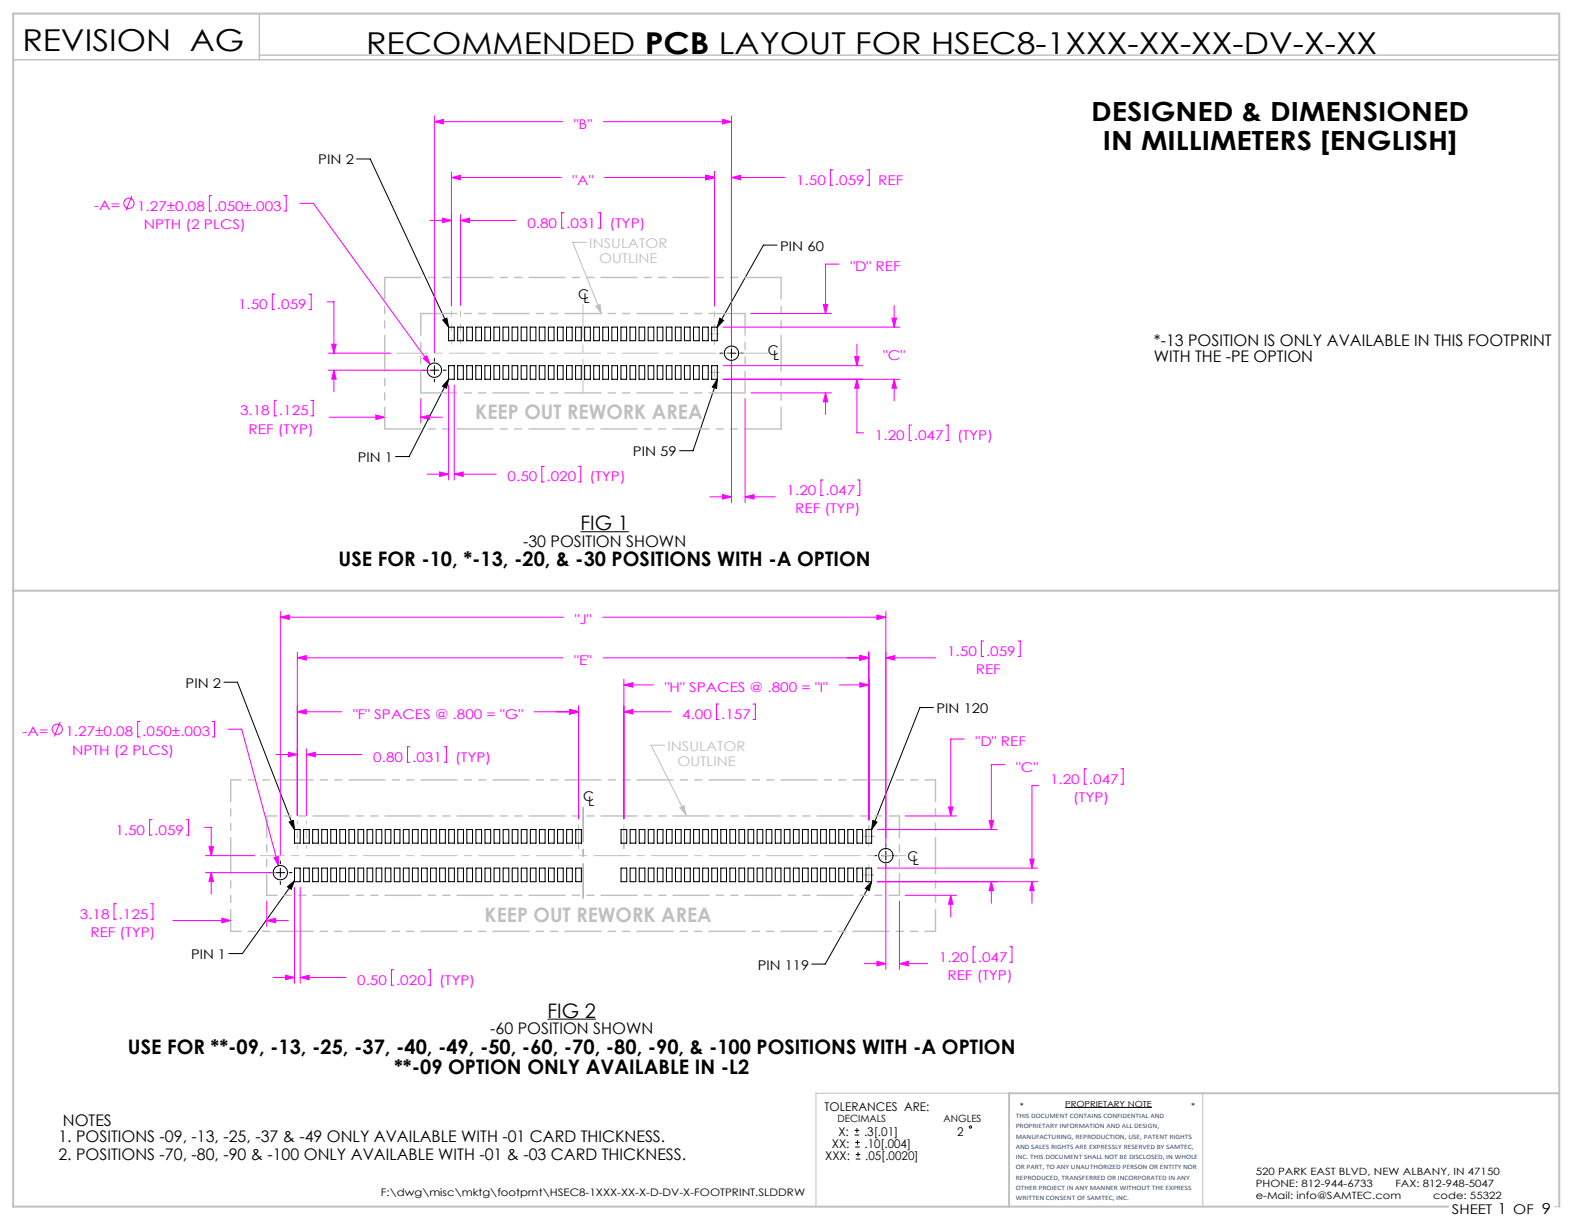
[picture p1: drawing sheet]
<svg xmlns="http://www.w3.org/2000/svg" width="279mm" height="216mm" viewBox="0 0 279 216" stroke-linecap="round" stroke-linejoin="round" font-family="sans-serif">
<g fill="none" stroke="#000" stroke-width=".18">
<path d="M62.9 28h2.4l13.8 29.7M78.1 56.4l.7-.3 .3 1.6zM127 56.1l.6 .4-1.1 1.2zM137.1 43.2h-2.4l-8.2 14.5M74.6 65.3h.5M75.8 65.3h1.6M76.6 63.2v.5M76.6 64.5v1.6M76.6 66.9v.5M78.2 65.3h.5M79.1 66.9l-6.9 13.6h-2.4M79.1 66.9l-.3 1.6-.7-.4z"/>
<path d="M126.5 66.9l-.1 1.6-.8-.2zM126.5 66.9l-4.2 12.6h-2.4M127 62.3h.5M128.2 62.3h1.6M129 60.2v.5M129 61.5v1.6M129 63.9v.5M130.6 62.3h.5M102.4 93.8h8.5M39.5 120.3h2.4l10 26M164.7 124.8h-2.4l-8.6 21.5M47.4 153.9h.5"/>
<path d="M48.7 153.9h1.5M49.4 151.9v.4M49.4 153.1v1.6M49.4 155.5v.5M50.7 156.4l1.2-1-.5 1.5zM51 145l.7-.3 .2 1.6zM51 153.9h.5M51.9 155.4l-9.1 12.8h-2.4M153.7 155.5l-8.1 14.6h-2.4M153.7 155.5l-.4 1.6-.7-.4zM154 144.7l.7 .3-1 1.3zM154.2 150.9h.5"/>
<path d="M155.5 150.9h1.5M156.3 148.9v.4M156.3 150.1v1.6M156.3 152.5v.5M157.8 150.9h.5M96.6 179.8h8.5M187.9 195.3h15.3"/>
</g>
<g fill="none" stroke="#c0c0c0" stroke-width=".18">
<path d="M103.4 42.7h-2.4l5.1 12.6M105.1 54l.7-.3 .3 1.6zM117.2 131.4h-2.4l6.2 12.3M102 145.4v4.3M110 145.4v4.3M119.9 142.5l.7-.4 .4 1.6zM152.3 147.5h2M152.3 154.3h1.8M153.2 145.6v3.7M153.2 152.5v3.7M143.9 192.8h34.1v20h-34.1zM212.2 192.8v20"/>
<path d="M274.2 212.8h.8"/>
</g>
<path d="M2.3 10.5h272.7M45.8 2.4v8.1M45.8 9.7h229.2" fill="none" stroke="#c0c0c0" stroke-width=".25"/>
<path d="M2.3 104.2h272.7M275 192.8h-97v20M255.5 212.8h-253.2v-210.4h272.7v210.4" fill="none" stroke="#c0c0c0" stroke-width=".35"/>
<g fill="none" stroke="#f0f" stroke-width=".18">
<path d="M23.3 34.6l-1.1 2.6M37.3 34.5h-.4v2.7h.4M50.1 34.5h.4v2.7h-.4M52.9 35.9h2.4l20.6 28.4M75.8 38.9h3.8M76.6 21.5l1.6-.4v.8zM76.6 20.4v41.8M76.6 21.5h22.6M78.1 38.5l1.5 .4-1.5 .4zM79.6 31.3l1.6-.4v.8zM79.6 30.3v23.6M79.6 31.3h19.4"/>
<path d="M81.2 38.9l1.6-.4v.8zM81.2 37.9v16M81.2 38.9h9.8M99.5 37.5h-.4v2.7h.4M105.5 37.5h.4v2.7h-.4M106.4 21.5h22.6M106.6 31.3h19.4M124.5 30.9l1.5 .4-1.5 .4zM126 30.3v23.7M127.5 21.1l1.5 .4-1.5 .4zM129 31.3l1.6-.4v.8zM129 20.4v40.9"/>
<path d="M129 31.3h9.4M146.9 29.9h-.4v2.8h.4M152.9 29.9h.4v2.8h-.4M48.4 51.9h-.4v2.7h.4M54.5 51.9h.4v2.7h-.4M57.7 53.2h1.2v9.1M127.5 57.7h31.2M132.4 55.3h14.2M145.2 53.7h.8l-.4 1.6zM148 46.6h-2.4v8.7M157.3 56.1h.8l-.4 1.6zM157.7 53.9v3.8"/>
<path d="M48.8 70.6h-.4v2.8h.4M54.8 70.6h.4v2.8h-.4M57.9 65.3h17.7M57.9 62.3h11M58.1 73.6h9.8M58.5 60.7h.8l-.4 1.6zM58.9 65.3l.4 1.6h-.8zM58.9 65.3v3.8M66.3 73.2l1.6 .4-1.6 .4zM74.2 73.6l1.6-.4v.8zM74.2 70.3v4.3M74.2 73.6h3.8"/>
<path d="M74.6 63.2l.7-.4 .6 1.5zM79.1 67.9v16.8M80.1 67.9v16.8M127.5 66.9h31.2M127.5 64.5h24.7M129 63.3v25.4M131.4 70.3v18.4M132.4 69.3h14.2M145.6 69.3v3.8M145.6 69.3l.4 1.6h-.8zM150.8 62.9h.7l-.3 1.6zM151.2 66.9l.3 1.6h-.7z"/>
<path d="M151.2 66.9v9.4h1.1M151.2 60.7v3.8M157.7 66.9l.4 1.6h-.8zM157.7 66.9v3.8M160.8 75h-.4v2.7h.4M166.8 75h.4v2.7h-.4M75.3 83.6h3.8M77.6 83.2l1.5 .4-1.5 .4zM80.1 83.6l1.6-.4v.8zM80.1 83.6h7.4M96 82.3h-.4v2.7h.4M102 82.3h.4v2.7h-.4"/>
<path d="M125.2 87.6h3.8M127.5 87.2l1.5 .4-1.5 .4zM131.4 87.6l1.6-.4v.8zM131.4 87.6h5.4M145.2 84.7h-.4v2.7h.4M151.3 84.7h.4v2.7h-.4M49.4 108.9l1.6-.4v.8zM49.4 107.9v43M49.4 108.9h50M52.4 116l1.6-.4v.8zM52.4 115v28.9M52.4 116h46.9"/>
<path d="M106.3 108.9h50M106.4 116h46.8M110 119.8v24.6M151.7 115.6l1.5 .4-1.5 .4zM153.2 115v29.6M154.7 108.5l1.6 .4-1.6 .4zM156.3 116h8.8M156.3 116l1.5-.4v.8zM156.3 107.9v42M173.5 113.1h-.4v2.7h.4M179.6 113.1h.4v2.7h-.4M10.6 127.3l-1 2.6"/>
<path d="M24.7 127.3h-.4v2.7h.4M37.4 127.3h.4v2.7h-.4M40.2 128.6h2.4l6.5 24.1M48.6 133.1h3.8M50.9 132.7l1.5 .4-1.5 .4zM52.4 125.6l1.6-.4v.7zM52.4 125.6h7.9M54 133.1l1.6-.4v.8zM54 132.1v11.7M54 133.1h9.8M72.3 131.7h-.4v2.8h.4M78.3 131.7h.4v2.8h-.4"/>
<path d="M94.2 125.6h7.8M100.5 125.2l1.5 .4-1.5 .3zM102 124.5v19.9M110 125.6h8.3M110 120.8h5.3M110 125.6l1.6-.4v.7zM110 120.8l1.6-.4v.8zM126.8 124.2h-.4v2.7h.4M132.8 124.2h.4v2.7h-.4M148 120.8h5.2M151.7 120.4l1.5 .4-1.5 .4zM170.1 130.4h-2.4v13.5"/>
<path d="M177.2 134.9h-2.3v11.4M183.2 138.6h-1.2v14.5M191.7 135.6h-.4v2.7h.4M197.7 135.6h.4v2.7h-.4M20.5 159.4h-.4v2.7h.4M26.6 159.4h.4v2.7h-.4M26.8 144.6h-.4v2.7h.4M32.8 144.6h.5v2.7h-.5M36.1 145.9h1.2v5M36.2 153.9h12.2M36.2 150.9h8.7M36.9 149.3h.8l-.4 1.6z"/>
<path d="M37.3 153.9l.4 1.6h-.8zM37.3 153.9v3.8M47.1 158.9v4.5M48.3 151.3l.8-.2v1.6zM51.9 156.5v16.9M52.9 156.5v16.9M154.8 146.3h21.1M154.8 155.5h28.2M154.8 153.1h28.2M156.3 151.9v19.1M158.7 158.9v12.1M159.7 143.9h9"/>
<path d="M159.7 157.9h9M167.3 142.3h.8l-.4 1.6zM167.7 157.9v3.8M167.7 157.9l.4 1.6h-.8zM174.5 144.7h.8l-.4 1.6zM174.9 155.5l.4 1.6h-.8zM174.9 155.5v3.8M181.6 151.5h.8l-.4 1.6zM182 155.5l.4 1.6h-.8zM182 155.5v3.8M30.5 162.4h10.2M39.1 162l1.6 .4-1.6 .4z"/>
<path d="M47.1 162.4l1.5-.4v.8zM47.1 162.4h3.8M48.1 172.4h3.8M50.4 172l1.5 .4-1.5 .4zM52.9 172.4l1.6-.4v.8zM52.9 172.4h8.1M69.5 171.1h-.5v2.7h.5M75.5 171.1h.4v2.7h-.4M152.4 170h3.9M154.7 169.6l1.6 .4-1.6 .4zM158.7 170h4.9M158.7 170l1.5-.4v.8z"/>
<path d="M172.1 167h-.5v2.7h.5M178.1 167h.4v2.7h-.4"/>
<circle cx="22.7" cy="35.9" r=".9"/>
<circle cx="10.1" cy="128.6" r=".9"/>
</g>
<path d="M102.8 142.4v16" fill="none" stroke="#808080" stroke-width=".18" stroke-dasharray="15.2 1.3 1.3 1.3" stroke-dashoffset="9.1"/>
<path d="M79.6 54.9v5.8M81.2 54.9v5.8M126 55v5.8" fill="none" stroke="#c0c0c0" stroke-width=".18" stroke-dasharray="15.2 1.3 1.3 1.3" stroke-dashoffset="14.2"/>
<path d="M126 63.8v4" fill="none" stroke="#c0c0c0" stroke-width=".18" stroke-dasharray="15.2 1.3 1.3 1.3" stroke-dashoffset="15.1"/>
<path d="M125.2 58.9h1.6M125.3 65.7h1.6" fill="none" stroke="#c0c0c0" stroke-width=".18" stroke-dasharray="15.2 1.3 1.3 1.3"/>
<path d="M52.4 144.9v4.8" fill="none" stroke="#c0c0c0" stroke-width=".18" stroke-dasharray="15.2 1.3 1.3 1.3" stroke-dashoffset="14.8"/>
<path d="M54 144.9v4.7" fill="none" stroke="#c0c0c0" stroke-width=".18" stroke-dasharray="15.2 1.3 1.3 1.3" stroke-dashoffset="14.7"/>
<path d="M69.9 62.3h65.7" fill="none" stroke="#c0c0c0" stroke-width=".18" stroke-dasharray="6.3 1.3 1.3 1.3" stroke-dashoffset=".9"/>
<path d="M102.8 53.7v15.6" fill="none" stroke="#c0c0c0" stroke-width=".18" stroke-dasharray="6.3 1.3 1.3 1.3" stroke-dashoffset=".4"/>
<path d="M45.9 150.9h113.8" fill="none" stroke="#c0c0c0" stroke-width=".18" stroke-dasharray="6.3 1.3 1.3 1.3" stroke-dashoffset="2.2"/>
<path d="M67.9 48.9h69.9M74.2 55.3h57.2M67.9 75.7h69.9M74.2 69.3h57.2" fill="none" stroke="#c0c0c0" stroke-width=".25" stroke-dasharray="6.3 1.3 1.3 1.3 1.3 1.3"/>
<path d="M67.9 48.9v26.8M74.2 55.3v14M131.4 55.3v14M137.8 48.9v26.8M40.7 137.6v26.7M165 137.6v26.7M47.1 143.9v14M158.7 143.9v14" fill="none" stroke="#c0c0c0" stroke-width=".25" stroke-dasharray="6.3 1.3 1.3 1.3 1.3 1.3" stroke-dashoffset="2.5"/>
<path d="M40.7 137.6h124.3M47.1 143.9h111.5M47.1 157.9h111.5M40.7 164.3h124.3" fill="none" stroke="#c0c0c0" stroke-width=".25" stroke-dasharray="6.3 1.3 1.3 1.3 1.3 1.3" stroke-dashoffset="4.5"/>
<path d="M79.1 66.9l-.3 1.6-.7-.4zM126.5 66.9l-.1 1.6-.8-.2zM78.1 56.4l.7-.3 .3 1.6zM127 56.1l.6 .4-1.1 1.2zM50.7 156.4l1.2-1-.5 1.5zM153.7 155.5l-.4 1.6-.7-.4zM51 145l.7-.3 .2 1.6zM154 144.7l.7 .3-1 1.3z" fill="#000"/>
<path d="M105.1 54l.7-.3 .3 1.6zM119.9 142.5l.7-.4 .4 1.6z" fill="#c0c0c0"/>
<g fill="#f0f">
<path d="M78.1 38.5l1.5 .4-1.5 .4zM81.2 38.9l1.6-.4v.8zM129 31.3l1.6-.4v.8zM124.5 30.9l1.5 .4-1.5 .4zM79.6 31.3l1.6-.4v.8zM124.5 30.9l1.5 .4-1.5 .4zM58.9 65.3l.4 1.6h-.8zM58.5 60.7h.8l-.4 1.6zM74.2 73.6l1.6-.4v.8zM66.3 73.2l1.6 .4-1.6 .4zM127.5 87.2l1.5 .4-1.5 .4zM131.4 87.6l1.6-.4v.8zM145.2 53.7h.8l-.4 1.6zM145.6 69.3l.4 1.6h-.8zM50.9 132.7l1.5 .4-1.5 .4zM54 133.1l1.6-.4v.8zM37.3 153.9l.4 1.6h-.8zM36.9 149.3h.8l-.4 1.6zM100.5 125.2l1.5 .4-1.5 .3zM110 125.6l1.6-.4v.7zM156.3 116l1.5-.4v.8zM151.7 115.6l1.5 .4-1.5 .4zM52.4 116l1.6-.4v.8zM151.7 115.6l1.5 .4-1.5 .4zM100.5 125.2l1.5 .4-1.5 .3zM52.4 125.6l1.6-.4v.7zM39.1 162l1.6 .4-1.6 .4zM47.1 162.4l1.5-.4v.8zM154.7 169.6l1.6 .4-1.6 .4zM158.7 170l1.5-.4v.8zM167.3 142.3h.8l-.4 1.6zM167.7 157.9l.4 1.6h-.8zM110 120.8l1.6-.4v.8zM151.7 120.4l1.5 .4-1.5 .4z"/>
<path d="M76.6 21.5l1.6-.4v.8zM127.5 21.1l1.5 .4-1.5 .4zM74.6 63.2l1.3 1.1-.6-1.5zM77.6 83.2l1.5 .4-1.5 .4zM80.1 83.6l1.6-.4v.8zM157.3 56.1h.8l-.4 1.6zM157.7 66.9l.4 1.6h-.8zM151.2 66.9l.3 1.6h-.7zM150.8 62.9h.7l-.3 1.6zM49.4 108.9l1.6-.4v.8zM154.7 108.5l1.6 .4-1.6 .4zM50.4 172l1.5 .4-1.5 .4zM52.9 172.4l1.6-.4v.8zM48.3 151.3l.8 1.4v-1.6zM174.5 144.7h.8l-.4 1.6zM174.9 155.5l.4 1.6h-.8zM182 155.5l.4 1.6h-.8zM181.6 151.5h.8l-.4 1.6z"/>
</g>
<g fill="none" stroke="#000" stroke-width=".18">
<path d="M79.1 57.7h1v2.4h-1zM80.7 57.7h1v2.4h-1zM82.3 57.7h1v2.4h-1zM83.9 57.7h1v2.4h-1zM85.5 57.7h1v2.4h-1zM87.1 57.7h1v2.4h-1zM88.7 57.7h1v2.4h-1zM90.3 57.7h1v2.4h-1zM91.9 57.7h1v2.4h-1zM93.5 57.7h1v2.4h-1zM95.1 57.7h1v2.4h-1zM96.7 57.7h1v2.4h-1z"/>
<path d="M98.3 57.7h1v2.4h-1zM99.9 57.7h1v2.4h-1zM101.5 57.7h1v2.4h-1zM103.1 57.7h1v2.4h-1zM104.7 57.7h1v2.4h-1zM106.3 57.7h1v2.4h-1zM107.9 57.7h1v2.4h-1zM109.5 57.7h1v2.4h-1zM111.1 57.7h1v2.4h-1zM112.7 57.7h1v2.4h-1zM114.3 57.7h1v2.4h-1zM115.9 57.7h1v2.4h-1z"/>
<path d="M117.5 57.7h1v2.4h-1zM119.1 57.7h1v2.4h-1zM120.7 57.7h1v2.4h-1zM122.3 57.7h1v2.4h-1zM123.9 57.7h1v2.4h-1zM125.5 57.7h1v2.4h-1zM79.1 64.5h1v2.4h-1zM80.7 64.5h1v2.4h-1zM82.3 64.5h1v2.4h-1zM83.9 64.5h1v2.4h-1zM85.5 64.5h1v2.4h-1zM87.1 64.5h1v2.4h-1z"/>
<path d="M88.7 64.5h1v2.4h-1zM90.3 64.5h1v2.4h-1zM91.9 64.5h1v2.4h-1zM93.5 64.5h1v2.4h-1zM95.1 64.5h1v2.4h-1zM96.7 64.5h1v2.4h-1zM98.3 64.5h1v2.4h-1zM99.9 64.5h1v2.4h-1zM101.5 64.5h1v2.4h-1zM103.1 64.5h1v2.4h-1zM104.7 64.5h1v2.4h-1zM106.3 64.5h1v2.4h-1z"/>
<path d="M107.9 64.5h1v2.4h-1zM109.5 64.5h1v2.4h-1zM111.1 64.5h1v2.4h-1zM112.7 64.5h1v2.4h-1zM114.3 64.5h1v2.4h-1zM115.9 64.5h1v2.4h-1zM117.5 64.5h1v2.4h-1zM119.1 64.5h1v2.4h-1zM120.7 64.5h1v2.4h-1zM122.3 64.5h1v2.4h-1zM123.9 64.5h1v2.4h-1zM125.5 64.5h1v2.4h-1z"/>
<path d="M51.9 153.1h1v2.4h-1zM51.9 146.3h1v2.4h-1zM53.5 153.1h1v2.4h-1zM53.5 146.3h1v2.4h-1zM55.1 153.1h1v2.4h-1zM55.1 146.3h1v2.4h-1zM56.7 153.1h1v2.4h-1zM56.7 146.3h1v2.4h-1zM58.3 153.1h1v2.4h-1zM58.3 146.3h1v2.4h-1zM59.9 153.1h1v2.4h-1zM59.9 146.3h1v2.4h-1z"/>
<path d="M61.5 153.1h1v2.4h-1zM61.5 146.3h1v2.4h-1zM63.1 153.1h1v2.4h-1zM63.1 146.3h1v2.4h-1zM64.7 153.1h1v2.4h-1zM64.7 146.3h1v2.4h-1zM66.3 153.1h1v2.4h-1zM66.3 146.3h1v2.4h-1zM67.9 153.1h1v2.4h-1zM67.9 146.3h1v2.4h-1zM69.5 153.1h1v2.4h-1zM69.5 146.3h1v2.4h-1z"/>
<path d="M71.1 153.1h1v2.4h-1zM71.1 146.3h1v2.4h-1zM72.7 153.1h1v2.4h-1zM72.7 146.3h1v2.4h-1zM74.3 153.1h1v2.4h-1zM74.3 146.3h1v2.4h-1zM75.9 153.1h1v2.4h-1zM75.9 146.3h1v2.4h-1zM77.5 153.1h1v2.4h-1zM77.5 146.3h1v2.4h-1zM79.1 153.1h1v2.4h-1zM79.1 146.3h1v2.4h-1z"/>
<path d="M80.7 146.3h1v2.4h-1zM80.7 153.1h1v2.4h-1zM82.3 146.3h1v2.4h-1zM82.3 153.1h1v2.4h-1zM83.9 146.3h1v2.4h-1zM83.9 153.1h1v2.4h-1zM85.5 153.1h1v2.4h-1zM85.5 146.3h1v2.4h-1zM87.1 146.3h1v2.4h-1zM87.1 153.1h1v2.4h-1zM88.7 146.3h1v2.4h-1zM88.7 153.1h1v2.4h-1z"/>
<path d="M90.3 153.1h1v2.4h-1zM90.3 146.3h1v2.4h-1zM91.9 146.3h1v2.4h-1zM91.9 153.1h1v2.4h-1zM93.5 146.3h1v2.4h-1zM93.5 153.1h1v2.4h-1zM95.1 146.3h1v2.4h-1zM95.1 153.1h1v2.4h-1zM96.7 153.1h1v2.4h-1zM96.7 146.3h1v2.4h-1zM98.3 146.3h1v2.4h-1zM98.3 153.1h1v2.4h-1z"/>
<path d="M99.9 146.3h1v2.4h-1zM99.9 153.1h1v2.4h-1zM101.5 153.1h1v2.4h-1zM101.5 146.3h1v2.4h-1zM109.5 146.3h1v2.4h-1zM109.5 153.1h1v2.4h-1zM111.1 146.3h1v2.4h-1zM111.1 153.1h1v2.4h-1zM112.7 146.3h1v2.4h-1zM112.7 153.1h1v2.4h-1zM114.3 146.3h1v2.4h-1zM114.3 153.1h1v2.4h-1z"/>
<path d="M115.9 146.3h1v2.4h-1zM115.9 153.1h1v2.4h-1zM117.5 146.3h1v2.4h-1zM117.5 153.1h1v2.4h-1zM119.1 153.1h1v2.4h-1zM119.1 146.3h1v2.4h-1zM120.7 146.3h1v2.4h-1zM120.7 153.1h1v2.4h-1zM122.3 146.3h1v2.4h-1zM122.3 153.1h1v2.4h-1zM123.9 146.3h1v2.4h-1zM123.9 153.1h1v2.4h-1z"/>
<path d="M125.5 146.3h1v2.4h-1zM125.5 153.1h1v2.4h-1zM127.1 153.1h1v2.4h-1zM127.1 146.3h1v2.4h-1zM128.7 153.1h1v2.4h-1zM128.7 146.3h1v2.4h-1zM130.3 153.1h1v2.4h-1zM130.3 146.3h1v2.4h-1zM131.9 153.1h1v2.4h-1zM131.9 146.3h1v2.4h-1zM133.5 153.1h1v2.4h-1zM133.5 146.3h1v2.4h-1z"/>
<path d="M135.1 153.1h1v2.4h-1zM135.1 146.3h1v2.4h-1zM136.7 153.1h1v2.4h-1zM136.7 146.3h1v2.4h-1zM138.3 153.1h1v2.4h-1zM138.3 146.3h1v2.4h-1zM139.9 153.1h1v2.4h-1zM139.9 146.3h1v2.4h-1zM141.5 153.1h1v2.4h-1zM141.5 146.3h1v2.4h-1zM143.1 153.1h1v2.4h-1zM143.1 146.3h1v2.4h-1z"/>
<path d="M144.7 153.1h1v2.4h-1zM144.7 146.3h1v2.4h-1zM146.3 153.1h1v2.4h-1zM146.3 146.3h1v2.4h-1zM147.9 153.1h1v2.4h-1zM147.9 146.3h1v2.4h-1zM149.5 153.1h1v2.4h-1zM149.5 146.3h1v2.4h-1zM151.1 153.1h1v2.4h-1zM151.1 146.3h1v2.4h-1zM152.7 146.3h1v2.4h-1zM152.7 153.1h1v2.4h-1z"/>
<path d="M150.7 199.4h.9M151.2 199v.8M150.7 200.2h.9M150.8 202.3h.9M150.8 201.5h.9M150.9 204.4h.9M150.9 203.6h.9M151.3 201.1v.8M151.4 203.2v.8"/>
<circle cx="76.6" cy="65.3" r="1.27"/>
<circle cx="129" cy="62.3" r="1.27"/>
<circle cx="49.4" cy="153.9" r="1.27"/>
<circle cx="156.3" cy="150.9" r="1.27"/>
<circle cx="171.2" cy="198.8" r=".2"/>
</g>
<g font-size="5.3">
<text x="3.9" y="8.9">REVISION AG</text>
<text x="64.6" y="9.5">RECOMMENDED PCB LAYOUT FOR HSEC8-1XXX-XX-XX-DV-X-XX</text>
</g>
<g font-size="4.7">
<text x="192.5" y="21.3">DESIGNED &amp; DIMENSIONED</text>
<text x="194.5" y="26.4">IN MILLIMETERS [ENGLISH]</text>
</g>
<g font-size="3.5" fill="#c0c0c0">
<text x="83.8" y="73.9">KEEP OUT REWORK AREA</text>
<text x="85.5" y="162.7">KEEP OUT REWORK AREA</text>
</g>
<g font-size="3.5">
<text x="102.4" y="93.5">FIG 1</text>
<text x="59.7" y="99.9">USE FOR -10, *-13, -20, &amp; -30 POSITIONS WITH -A OPTION</text>
<text x="96.6" y="179.5">FIG 2</text>
<text x="22.6" y="185.9">USE FOR **-09, -13, -25, -37, -40, -49, -50, -60, -70, -80, -90, &amp; -100 POSITIONS WITH -A OPTION</text>
<text x="69.5" y="189.4">**-09 OPTION ONLY AVAILABLE IN -L2</text>
</g>
<g font-size="2.8">
<text x="203.5" y="60.9">*-13 POSITION IS ONLY AVAILABLE IN THIS FOOTPRINT</text>
<text x="203.5" y="63.8">WITH THE -PE OPTION</text>
<text x="92.3" y="96.5">-30 POSITION SHOWN</text>
<text x="86.5" y="182.4">-60 POSITION SHOWN</text>
<text x="10.3" y="201.4">1. POSITIONS -09, -13, -25, -37 &amp; -49 ONLY AVAILABLE WITH -01 CARD THICKNESS.</text>
<text x="11.1" y="198.6">NOTES</text>
<text x="10.3" y="204.5">2. POSITIONS -70, -80, -90 &amp; -100 ONLY AVAILABLE WITH -01 &amp; -03 CARD THICKNESS.</text>
</g>
<g font-size="2.4" fill="#f0f">
<text x="101.2" y="22.7">&quot;B&quot;</text>
<text x="101" y="32.6">&quot;A&quot;</text>
<text x="140.4" y="32.6">1.50</text>
<text x="147.3" y="32.6">.059</text>
<text x="154.9" y="32.6">REF</text>
<text x="16.6" y="37.1">-A=</text>
<text x="24.2" y="37.1">1.27±0.08</text>
<text x="25.4" y="40.4">NPTH (2 PLCS)</text>
<text x="37.7" y="37.1">.050±.003</text>
<text x="93" y="40.2">0.80</text>
<text x="99.9" y="40.2">.031</text>
<text x="107.5" y="40.2">(TYP)</text>
<text x="150" y="47.9">&quot;D&quot; REF</text>
<text x="42" y="54.5">1.50</text>
<text x="48.8" y="54.5">.059</text>
<text x="155.8" y="63.6">&quot;C&quot;</text>
<text x="42.3" y="73.3">3.18</text>
<text x="43.8" y="76.5">REF (TYP)</text>
<text x="49.2" y="73.3">.125</text>
<text x="154.3" y="77.6">1.20</text>
<text x="161.2" y="77.6">.047</text>
<text x="168.8" y="77.6">(TYP)</text>
<text x="89.5" y="84.9">0.50</text>
<text x="96.4" y="84.9">.020</text>
<text x="104" y="84.9">(TYP)</text>
<text x="138.7" y="87.3">1.20</text>
<text x="145.6" y="87.3">.047</text>
<text x="140.3" y="90.5">REF (TYP)</text>
<text x="101.4" y="110.1">&quot;J&quot;</text>
<text x="101.3" y="117.3">&quot;E&quot;</text>
<text x="167.1" y="115.7">1.50</text>
<text x="172.1" y="118.9">REF</text>
<text x="173.9" y="115.7">.059</text>
<text x="117.3" y="122.1">&quot;H&quot; SPACES @ .800 = &quot;I&quot;</text>
<text x="4" y="129.9">-A=</text>
<text x="11.5" y="129.9">1.27±0.08</text>
<text x="25.1" y="129.9">.050±.003</text>
<text x="62.3" y="126.8">&quot;F&quot; SPACES @ .800 = &quot;G&quot;</text>
<text x="120.3" y="126.8">4.00</text>
<text x="127.2" y="126.8">.157</text>
<text x="172.1" y="131.6">&quot;D&quot; REF</text>
<text x="12.7" y="133.1">NPTH (2 PLCS)</text>
<text x="65.8" y="134.4">0.80</text>
<text x="72.7" y="134.4">.031</text>
<text x="80.3" y="134.4">(TYP)</text>
<text x="179.2" y="136.1">&quot;C&quot;</text>
<text x="185.2" y="138.2">1.20</text>
<text x="189.3" y="141.5">(TYP)</text>
<text x="192.1" y="138.2">.047</text>
<text x="20.3" y="147.2">1.50</text>
<text x="27.2" y="147.2">.059</text>
<text x="14.1" y="162">3.18</text>
<text x="15.9" y="165.3">REF (TYP)</text>
<text x="20.9" y="162">.125</text>
<text x="63" y="173.7">0.50</text>
<text x="69.9" y="173.7">.020</text>
<text x="77.5" y="173.7">(TYP)</text>
<text x="165.6" y="169.6">1.20</text>
<text x="167.1" y="172.9">REF (TYP)</text>
<text x="172.5" y="169.6">.047</text>
</g>
<g font-size="2.4">
<text x="56.1" y="29">PIN 2</text>
<text x="137.6" y="44.2">PIN 60</text>
<text x="102" y="52.7">C</text>
<text x="102.9" y="53.5">L</text>
<text x="135.4" y="62.7">C</text>
<text x="136.4" y="63.5">L</text>
<text x="63.1" y="81.5">PIN 1</text>
<text x="111.6" y="80.5">PIN 59</text>
<text x="32.7" y="121.3">PIN 2</text>
<text x="165.2" y="125.8">PIN 120</text>
<text x="102.8" y="141.4">C</text>
<text x="103.8" y="142.1">L</text>
<text x="160.1" y="151.9">C</text>
<text x="161" y="152.6">L</text>
<text x="33.7" y="169.1">PIN 1</text>
<text x="133.7" y="171">PIN 119</text>
<text x="256.1" y="214.1">SHEET 1 OF 9</text>
</g>
<g font-size="2.4" fill="#c0c0c0">
<text x="103.9" y="43.7">INSULATOR</text>
<text x="105.7" y="46.4">OUTLINE</text>
<text x="117.7" y="132.4">INSULATOR</text>
<text x="119.5" y="135.1">OUTLINE</text>
</g>
<g font-size="2.1">
<text x="145.4" y="196">TOLERANCES ARE:</text>
<text x="146.7" y="202.5">XX:</text>
<text x="147.9" y="200.4">X:</text>
<text x="152.4" y="200.4">.3[.01]</text>
<text x="152.5" y="202.5">.10[.004]</text>
<text x="168.8" y="200.4">2</text>
<text x="145.6" y="204.6">XXX:</text>
<text x="152.6" y="204.6">.05[.0020]</text>
</g>
<g font-size="1.8">
<text x="147.7" y="197.9">DECIMALS</text>
<text x="166.4" y="197.9">ANGLES</text>
<text x="221.5" y="207.2">520 PARK EAST BLVD, NEW ALBANY, IN 47150</text>
<text x="221.5" y="209.4">PHONE: 812-944-6733</text>
<text x="246.1" y="209.4">FAX: 812-948-5047</text>
<text x="67.2" y="211">F:\dwg\misc\mktg\footprnt\HSEC8-1XXX-XX-X-D-DV-X-FOOTPRINT.SLDDRW</text>
<text x="221.5" y="211.5">e-Mail: info@SAMTEC.com</text>
<text x="252.8" y="211.5">code: 55322</text>
</g>
<g font-size="1.5">
<text x="179.9" y="195.6">*</text>
<text x="187.9" y="195.2">PROPRIETARY NOTE</text>
<text x="210.1" y="195.6">*</text>
</g>
<g font-size="1.2" fill="#1f497d">
<text x="179.2" y="197.2">THIS DOCUMENT CONTAINS CONFIDENTIAL AND</text>
<text x="179.2" y="199.1">PROPRIETARY INFORMATION AND ALL DESIGN,</text>
<text x="179.2" y="200.9">MANUFACTURING, REPRODUCTION, USE, PATENT RIGHTS</text>
<text x="179.2" y="202.7">AND SALES RIGHTS ARE EXPRESSLY RESERVED BY SAMTEC,</text>
<text x="179.2" y="204.5">INC. THIS DOCUMENT SHALL NOT BE DISCLOSED, IN WHOLE</text>
<text x="179.2" y="206.3">OR PART, TO ANY UNAUTHORIZED PERSON OR ENTITY NOR</text>
<text x="179.2" y="208.1">REPRODUCED, TRANSFERRED OR INCORPORATED IN ANY</text>
<text x="179.2" y="209.9">OTHER PROJECT IN ANY MANNER WITHOUT THE EXPRESS</text>
<text x="179.2" y="211.7">WRITTEN CONSENT OF SAMTEC, INC.</text>
</g>
</svg>
